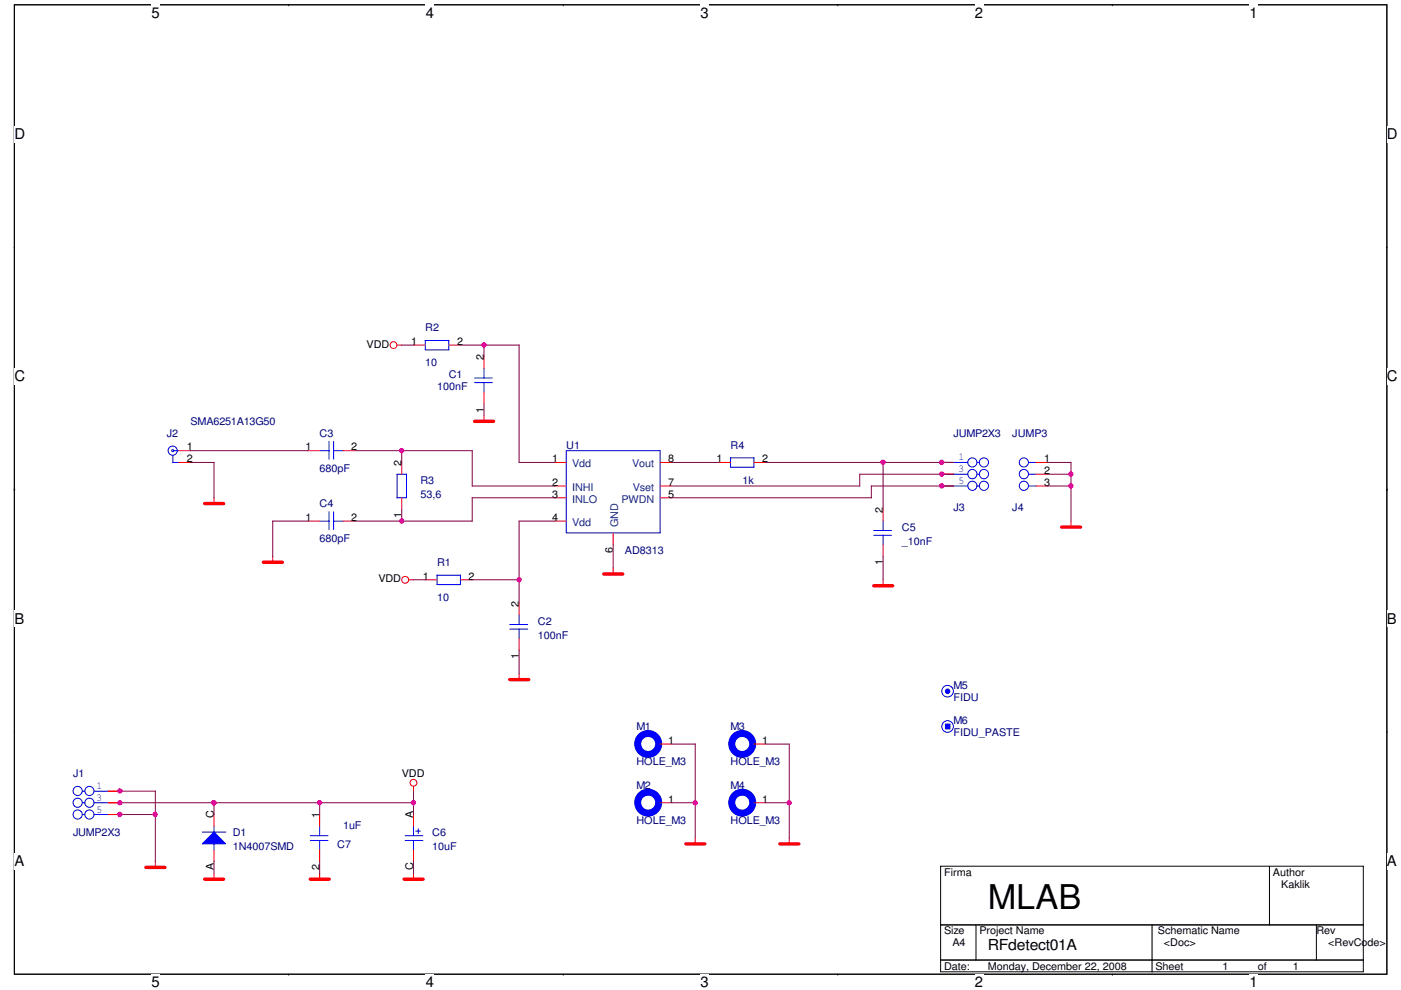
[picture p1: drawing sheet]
<svg xmlns="http://www.w3.org/2000/svg" width="297mm" height="210mm" viewBox="0 0 297 210" stroke-linecap="round" stroke-linejoin="round" font-family="sans-serif">
<path d="M3 1h291v205.6h-291z" fill="none" stroke="#000" stroke-width=".21"/>
<g fill="#fff">
<path d="M32.1 1h1.8v3.5h-1.8z"/>
<path d="M32.1 206.6h1.8v3.3h-1.8z"/>
</g>
<path d="M61.2 1h.1M61.2 206.6h.1" fill="none" stroke="#000" stroke-width=".21"/>
<g fill="#fff">
<path d="M90.3 1h1.7v3.5h-1.7z"/>
<path d="M90.3 206.6h1.7v3.3h-1.7z"/>
</g>
<path d="M119.4 1h.1M119.4 206.6h.1" fill="none" stroke="#000" stroke-width=".21"/>
<g fill="#fff">
<path d="M148.5 1h1.7v3.5h-1.7z"/>
<path d="M148.5 206.6h1.7v3.3h-1.7z"/>
</g>
<path d="M177.6 1h.1M177.6 206.6h.1" fill="none" stroke="#000" stroke-width=".21"/>
<g fill="#fff">
<path d="M206.7 1h1.7v3.5h-1.7z"/>
<path d="M206.7 206.6h1.7v3.3h-1.7z"/>
</g>
<path d="M235.8 1h.1M235.8 206.6h.1" fill="none" stroke="#000" stroke-width=".21"/>
<g fill="#fff">
<path d="M264.9 1h1.8v3.5h-1.8z"/>
<path d="M264.9 206.6h1.8v3.3h-1.8z"/>
<path d="M3 26.7h2.3v3.5h-2.3z"/>
<path d="M294 26.7h2.3v3.5h-2.3z"/>
<path d="M3 78.1h2.3v3.5h-2.3z"/>
<path d="M294 78.1h2.3v3.5h-2.3z"/>
</g>
<path d="M3 52.4h.1M294 52.4h.1" fill="none" stroke="#000" stroke-width=".21"/>
<g fill="#fff">
<path d="M3 129.5h2.1v3.5h-2.1z"/>
<path d="M294 129.5h2.1v3.5h-2.1z"/>
</g>
<path d="M3 103.8h.1M294 103.8h.1" fill="none" stroke="#000" stroke-width=".21"/>
<g fill="#fff">
<path d="M3 180.9h2.1v3.5h-2.1z"/>
<path d="M294 180.9h2.1v3.5h-2.1z"/>
</g>
<path d="M3 155.2h.1M294 155.2h.1M199.4 183.7h89.6v22.4h-89.6zM199.4 196.2h89.6M206.9 196.2v7.5M244.3 196.2v10M269.2 183.7v12.5M279.1 196.2v7.5M199.4 203.6h89.6" fill="none" stroke="#000" stroke-width=".21"/>
<g fill="none" stroke="#f00" stroke-width=".21">
<path d="M84.2 73.2h1M102.6 88.1v1.3M45.4 105.6v1.2M57.8 118v1.3M227.1 110.5v1.3M86.7 123h1M130 120.5v1.3M187.2 123v1.3M110.1 142.9v1.3M87.7 166.8v1M147.4 177.8v1.2M167.3 177.8v1.2"/>
<path d="M32.9 182.7v1.3M45.4 185.2v1.3M67.8 185.2v1.3M87.7 185.2v1.3"/>
<circle cx="83.4" cy="73.2" r=".72"/>
<circle cx="85.9" cy="123" r=".74"/>
<circle cx="87.7" cy="166" r=".72"/>
</g>
<g fill="none" stroke="#f00" stroke-width=".72">
<path d="M100.6 89.4h4M43.4 106.8h4M55.8 119.3h4.1M225.1 111.8h4M128 121.8h4M185.2 124.2h4.1M108.1 144.1h4M145.4 179h4M165.4 179h4M30.9 184h4.1M43.4 186.5h4M65.8 186.5h4"/>
<path d="M85.7 186.5h4"/>
</g>
<circle cx="200.9" cy="146.6" r=".48" fill="#00f"/>
<g fill="none" stroke="#00f" stroke-width=".21">
<path d="M202.2 98.1h3M207.2 98.1h.5M185.2 113.5h3.8M185.2 112.5h3.8M187.2 110.5v2M187.2 113.5v2M202.2 100.6h3M202.2 103.1h3M207.2 100.6h.5M207.2 103.1h.5M42.9 176.5h5M45.4 175.2v1.3"/>
<path d="M159.6 170.3h.2"/>
<circle cx="206.2" cy="98.1" r=".97"/>
<circle cx="208.6" cy="98.1" r=".97"/>
<circle cx="206.2" cy="100.6" r=".98"/>
<circle cx="206.2" cy="103" r=".97"/>
<circle cx="208.6" cy="100.6" r=".98"/>
<circle cx="208.6" cy="103" r=".97"/>
<circle cx="200.9" cy="146.6" r=".48"/>
<circle cx="200.9" cy="146.6" r="1.23"/>
</g>
<circle cx="157.4" cy="170.2" r="2.23" fill="none" stroke="#00f" stroke-width="1.5"/>
<path d="M199.7 98.1h2.5M187.2 108v2.5M187.2 115.5v2.5M199.7 100.6h2.5M199.7 103.1h2.5M159.8 170.3h2.5" fill="none" stroke="#f00" stroke-width=".21"/>
<path d="M42.9 179l2.5-2.5 2.4 2.5z" fill="#00f"/>
<g fill="none" stroke="#00f" stroke-width=".21">
<path d="M90.1 72.2h5.1M90.2 72.2v2h5M95.2 72.2v2M36.5 95.4h.3v.3h-.3zM36.7 96.6v1.5h1.2M36.9 95.6h1M67.8 95.6h2M69.8 93.6v3.8M70.7 93.6v3.8M70.7 95.6h2.1M120.1 95.6h19.9v17.4h-19.9zM154.9 97.1h4.9"/>
<path d="M154.9 97.1v2h5M159.8 97.1v2M218.1 98.1h1.6M67.8 110.5h2M69.8 108.5v3.8M70.7 110.5h2.1M70.7 108.5v3.8M86.2 100.6h-2v5M86.2 100.5v5.1h-2M218.1 100.6h1.6M218.1 103.1h1.6M92.6 122h5"/>
<path d="M92.7 122v2h5l-.1-2M108.1 133.4h3.8M108.1 132.5h3.8M110.1 130.4v2.1M110.1 133.4v2M139.7 157.8h.3M159.6 157.8h.2M17.4 167.8h.6M17.4 170.3h.6M17.4 172.8h.6M19.9 167.8h3M19.9 170.3h3"/>
<path d="M19.9 172.8h3M42.9 179l2.5-2.5 2.4 2.5zM45.4 178.9v1.4M85.9 177.2h3.8M85.9 178.3h3.8M87.7 175.3v2M87.7 178.3v2M88.1 176.3h1.1M88.7 175.8v1M139.7 170.3h.3"/>
<circle cx="36.6" cy="95.6" r=".97"/>
<circle cx="217.1" cy="98.1" r=".97"/>
<circle cx="217.1" cy="100.6" r=".98"/>
<circle cx="217.1" cy="103" r=".97"/>
<circle cx="200.9" cy="154.1" r="1.23"/>
<circle cx="16.5" cy="167.8" r=".97"/>
<circle cx="16.5" cy="172.8" r=".97"/>
<circle cx="16.5" cy="170.3" r=".97"/>
<circle cx="19" cy="167.8" r=".97"/>
<circle cx="19" cy="172.8" r=".97"/>
<circle cx="19" cy="170.3" r=".97"/>
</g>
<g fill="none" stroke="#f00" stroke-width=".21">
<path d="M87.7 73.2h2.5M95.2 73.2h2.4M37.9 98.1h2.5M37.9 95.6h2.5M65.3 95.6h2.5M72.7 95.6h2.5M85.2 98.1v2.5M117.6 98.1h2.5M140 98.1h2.4M152.4 98.1h2.5M159.8 98.1h2.5M219.6 98.1h2.5"/>
<path d="M65.3 110.5h2.5M72.7 110.5h2.5M85.2 105.6v2.4M117.6 110.5h2.5M117.6 103.1h2.5M117.6 105.6h2.5M130 113v2.5M140 103.1h2.4M140 105.6h2.4M219.6 100.6h2.5M219.6 103.1h2.5M90.2 123h2.5"/>
<path d="M97.6 123h2.5M110.1 128v2.5M110.1 135.4v2.5M140 157.8h2.4M159.8 157.8h2.5M22.9 167.8h2.5M22.9 170.3h2.5M22.9 172.8h2.5M45.4 172.8v2.5M87.7 172.8v2.5M140 170.3h2.4M45.4 180.3v2.4"/>
<path d="M87.7 180.3v2.4"/>
</g>
<g fill="none" stroke="#00f" stroke-width="1.5">
<circle cx="137.4" cy="157.8" r="2.23"/>
<circle cx="157.4" cy="157.8" r="2.23"/>
<circle cx="137.4" cy="170.2" r="2.23"/>
</g>
<path d="M200.4 153.6h1v1h-1z" fill-rule="evenodd" fill="#00f"/>
<path d="M102.6 78.1v2.1M100.6 81.2h3.8M100.6 80.2h3.8M102.6 81.1v2M200.4 153.6h1v1h-1zM65.8 177.2h3.7M65.8 178.3h3.7M67.8 175.3v2M67.8 178.3v2" fill="none" stroke="#00f" stroke-width=".21"/>
<path d="M102.6 75.7v2.5M102.6 83.1v2.5M67.8 172.8v2.5M67.8 180.3v2.4" fill="none" stroke="#f00" stroke-width=".21"/>
<g fill="none" stroke="#800040" stroke-width=".21">
<path d="M85.1 73.2h2.6M97.6 73.2h12.5M102.6 73.2v2.5M110.1 73.2l-.1 24.9h7.6M40.4 98.1h5M40.4 95.6h24.9M45.4 98.1v7.5M75.2 95.6h25M85.2 95.6v2.5M100.1 95.6v7.5M102.6 85.6v2.5M142.4 98.1h10"/>
<path d="M162.3 98.1h39.9M187.2 98v10M222 98.1h5.1M227.1 98v12.5M57.8 110.5h7.5M57.8 110.5v7.6M75.2 110.5h24.9M85.2 108v2.6M100.1 105.6h17.5M100.1 105.6v5M100.1 103.1h17.5M117.6 110.5h-7.6l.1 17.5"/>
<path d="M130 115.5v5M142.4 105.6h42.3M142.4 103.1h39.9M182.3 100.5v2.6M182.3 100.6h19.9M187.2 118v5M202.2 103.1h-17.5v2.5M222.1 103.1h5M222.1 100.6h5M87.6 123h2.6M100.1 123h10M110.1 137.9v5"/>
<path d="M142.4 157.8h5v20M162.3 157.8h5.1M167.3 157.8v20M25.4 167.8h7.5M25.4 172.8h7.6M25.4 170.3h62.3M32.9 167.8v14.9M45.4 170.3v2.5M67.8 170.3v2.5M87.7 167.8v5M142.4 170.3h5M162.3 170.3h5"/>
<path d="M45.4 182.7v2.5M67.8 182.7v2.6M87.7 182.7v2.6"/>
</g>
<circle cx="85.2" cy="95.6" r=".47" fill="#f0f"/>
<circle cx="85.2" cy="95.6" r=".47" fill="none" stroke="#f0f" stroke-width=".21"/>
<circle cx="85.2" cy="110.5" r=".48" fill="#f0f"/>
<circle cx="85.2" cy="110.5" r=".48" fill="none" stroke="#f0f" stroke-width=".21"/>
<circle cx="32.9" cy="172.7" r=".48" fill="#f0f"/>
<circle cx="32.9" cy="172.7" r=".48" fill="none" stroke="#f0f" stroke-width=".21"/>
<circle cx="25.4" cy="167.8" r=".48" fill="#f0f"/>
<circle cx="25.4" cy="167.8" r=".48" fill="none" stroke="#f0f" stroke-width=".21"/>
<circle cx="25.4" cy="172.7" r=".49" fill="#f0f"/>
<circle cx="25.4" cy="172.7" r=".49" fill="none" stroke="#f0f" stroke-width=".21"/>
<circle cx="110" cy="123" r=".48" fill="#f0f"/>
<circle cx="110" cy="123" r=".48" fill="none" stroke="#f0f" stroke-width=".21"/>
<circle cx="102.6" cy="73.2" r=".49" fill="#f0f"/>
<circle cx="102.6" cy="73.2" r=".49" fill="none" stroke="#f0f" stroke-width=".21"/>
<circle cx="25.4" cy="170.3" r=".48" fill="#f0f"/>
<circle cx="25.4" cy="170.3" r=".48" fill="none" stroke="#f0f" stroke-width=".21"/>
<circle cx="45.3" cy="170.3" r=".47" fill="#f0f"/>
<circle cx="45.3" cy="170.3" r=".47" fill="none" stroke="#f0f" stroke-width=".21"/>
<circle cx="199.7" cy="100.6" r=".49" fill="#f0f"/>
<circle cx="199.7" cy="100.6" r=".49" fill="none" stroke="#f0f" stroke-width=".21"/>
<circle cx="199.7" cy="98.1" r=".49" fill="#f0f"/>
<circle cx="199.7" cy="98.1" r=".49" fill="none" stroke="#f0f" stroke-width=".21"/>
<circle cx="187.2" cy="98.1" r=".49" fill="#f0f"/>
<circle cx="187.2" cy="98.1" r=".49" fill="none" stroke="#f0f" stroke-width=".21"/>
<circle cx="45.3" cy="170.3" r=".47" fill="#f0f"/>
<circle cx="45.3" cy="170.3" r=".47" fill="none" stroke="#f0f" stroke-width=".21"/>
<circle cx="67.8" cy="170.3" r=".48" fill="#f0f"/>
<circle cx="67.8" cy="170.3" r=".48" fill="none" stroke="#f0f" stroke-width=".21"/>
<circle cx="167.3" cy="170.3" r=".48" fill="#f0f"/>
<circle cx="167.3" cy="170.3" r=".48" fill="none" stroke="#f0f" stroke-width=".21"/>
<circle cx="147.4" cy="170.3" r=".47" fill="#f0f"/>
<circle cx="147.4" cy="170.3" r=".47" fill="none" stroke="#f0f" stroke-width=".21"/>
<circle cx="227" cy="103.1" r=".49" fill="#f0f"/>
<circle cx="227" cy="103.1" r=".49" fill="none" stroke="#f0f" stroke-width=".21"/>
<circle cx="227" cy="100.6" r=".49" fill="#f0f"/>
<circle cx="227" cy="100.6" r=".49" fill="none" stroke="#f0f" stroke-width=".21"/>
<circle cx="199.7" cy="103.1" r=".49" fill="#f0f"/>
<circle cx="199.7" cy="103.1" r=".49" fill="none" stroke="#f0f" stroke-width=".21"/>
<circle cx="87.7" cy="170.3" r=".48" fill="#f0f"/>
<circle cx="87.7" cy="170.3" r=".48" fill="none" stroke="#f0f" stroke-width=".21"/>
<text font-size="7.2" x="209.4" y="192.7">MLAB</text>
<text font-size="3.2" x="209.4" y="201.5">RFdetect01A</text>
<g font-size="3.1">
<text x="32.1" y="3.8">5</text>
<text x="90.3" y="3.8">4</text>
<text x="148.5" y="3.8">3</text>
<text x="206.7" y="3.8">2</text>
<text x="264.9" y="3.8">1</text>
<text x="3" y="29.5">D</text>
<text x="294" y="29.5">D</text>
<text x="3" y="80.9">C</text>
<text x="294" y="80.9">C</text>
<text x="3" y="132.3">B</text>
<text x="294" y="132.3">B</text>
<text x="3" y="183.7">A</text>
<text x="294" y="183.7">A</text>
<text x="32.1" y="209.4">5</text>
<text x="90.3" y="209.4">4</text>
<text x="148.5" y="209.4">3</text>
<text x="206.7" y="209.4">2</text>
<text x="264.9" y="209.4">1</text>
</g>
<g font-size="2.2" fill="#000080">
<text x="90.2" y="70.3">R2</text>
<text x="90.2" y="77.7">10</text>
<text x="92.7" y="82.7">100nF</text>
<text x="95.2" y="80.2">C1</text>
<text x="35.4" y="92.7">J2</text>
<text x="40.4" y="90.2">SMA6251A13G50</text>
<text x="67.8" y="92.7">C3</text>
<text x="120.1" y="95.2">U1</text>
<text x="154.9" y="95.2">R4</text>
<text x="202.2" y="92.7">JUMP2X3</text>
<text x="214.6" y="92.7">JUMP3</text>
<text x="67.8" y="100.1">680pF</text>
<text x="67.8" y="107.6">C4</text>
<text x="89.2" y="102.6">R3</text>
<text x="89.2" y="105.6">53,6</text>
<text x="157.4" y="102.6">1k</text>
<text x="191.2" y="112.6">C5</text>
<text x="202.2" y="108.3">J3</text>
<text x="214.6" y="108.3">J4</text>
<text x="67.8" y="115.1">680pF</text>
<text x="132.5" y="117.6">AD8313</text>
<text x="191.2" y="115.6">_10nF</text>
<text x="92.7" y="120.1">R1</text>
<text x="92.7" y="127.5">10</text>
<text x="114" y="132.5">C2</text>
<text x="114" y="135.5">100nF</text>
<text x="202.2" y="146.2">M5</text>
<text x="202.2" y="148.7">FIDU</text>
<text x="135" y="154.9">M1</text>
<text x="154.9" y="154.9">M3</text>
<text x="202.2" y="153.6">M6</text>
<text x="202.2" y="156.1">FIDU_PASTE</text>
<text x="15.5" y="164.8">J1</text>
<text x="135" y="167.3">M2</text>
<text x="135" y="162.3">HOLE_M3</text>
<text x="154.9" y="167.3">M4</text>
<text x="154.9" y="162.3">HOLE_M3</text>
<text x="15.5" y="177.3">JUMP2X3</text>
<text x="49.4" y="177.3">D1</text>
<text x="71.5" y="179.8">C7</text>
<text x="72.7" y="175.8">1uF</text>
<text x="91.6" y="177.3">C6</text>
<text x="135" y="174.8">HOLE_M3</text>
<text x="154.9" y="174.8">HOLE_M3</text>
<text x="49.4" y="180.3">1N4007SMD</text>
<text x="91.6" y="180.3">10uF</text>
</g>
<g font-size="2.2">
<text x="77.7" y="73.7">VDD</text>
<text x="87.2" y="73.2">1</text>
<text x="96.9" y="73.2">2</text>
<text x="102.6" y="76.5" transform="rotate(-90 102.6 76.5)">2</text>
<text x="102.6" y="87.5" transform="rotate(-90 102.6 87.5)">1</text>
<text x="39.6" y="95.5">1</text>
<text x="64.8" y="95.5">1</text>
<text x="74.5" y="95.5">2</text>
<text x="39.6" y="98">2</text>
<text x="85.1" y="98.8" transform="rotate(-90 85.1 98.8)">2</text>
<text x="117" y="98">1</text>
<text x="141.7" y="98">8</text>
<text x="151.9" y="98">1</text>
<text x="161.6" y="98">2</text>
<text x="221.4" y="98">1</text>
<text x="221.4" y="100.5">2</text>
<text x="117" y="103">2</text>
<text x="117" y="105.5">3</text>
<text x="141.7" y="105.5">5</text>
<text x="141.7" y="103">7</text>
<text x="221.4" y="103">3</text>
<text x="64.8" y="110.5">1</text>
<text x="74.5" y="110.5">2</text>
<text x="85.1" y="109.9" transform="rotate(-90 85.1 109.9)">1</text>
<text x="117" y="110.5">4</text>
<text x="187.2" y="108.8" transform="rotate(-90 187.2 108.8)">2</text>
<text x="130" y="117.4" transform="rotate(-90 130 117.4)">6</text>
<text x="187.2" y="119.9" transform="rotate(-90 187.2 119.9)">1</text>
<text x="80.2" y="123.5">VDD</text>
<text x="89.7" y="122.9">1</text>
<text x="99.4" y="122.9">2</text>
<text x="110" y="128.7" transform="rotate(-90 110 128.7)">2</text>
<text x="110" y="139.8" transform="rotate(-90 110 139.8)">1</text>
<text x="141.7" y="157.8">1</text>
<text x="161.6" y="157.8">1</text>
<text x="85.2" y="164.8">VDD</text>
<text x="45.3" y="173.5" transform="rotate(-90 45.3 173.5)">C</text>
<text x="67.7" y="173.5" transform="rotate(-90 67.7 173.5)">1</text>
<text x="87.6" y="173.5" transform="rotate(-90 87.6 173.5)">A</text>
<text x="141.7" y="170.2">1</text>
<text x="161.6" y="170.2">1</text>
<text x="45.3" y="184.6" transform="rotate(-90 45.3 184.6)">A</text>
<text x="67.7" y="184.6" transform="rotate(-90 67.7 184.6)">2</text>
<text x="87.6" y="184.6" transform="rotate(-90 87.6 184.6)">C</text>
<text x="200.2" y="185.8">Firma</text>
<text x="269.9" y="185.8">Author</text>
<text x="271.6" y="188.3">Kaklik</text>
<text x="200.2" y="198.2">Size</text>
<text x="201.9" y="200.7">A4</text>
<text x="207.6" y="198.2">Project Name</text>
<text x="245.5" y="198.2">Schematic Name</text>
<text x="246.8" y="200.7">&lt;Doc&gt;</text>
<text x="279.1" y="198.2">Rev</text>
<text x="281.6" y="200.7">&lt;RevCode&gt;</text>
<text x="200.2" y="205.7">Date:</text>
<text x="209.4" y="205.7">Monday, December 22, 2008</text>
<text x="245" y="205.7">Sheet</text>
<text x="259.2" y="205.7">1</text>
<text x="266.7" y="205.7">of</text>
<text x="274.1" y="205.7">1</text>
</g>
<g font-size="2.2" fill="#004080">
<text x="121.3" y="99.1">Vdd</text>
<text x="134" y="99.1">Vout</text>
<text x="121.3" y="104.1">INHI</text>
<text x="121.3" y="106.6">INLO</text>
<text x="131.7" y="106.6">PWDN</text>
<text x="134.2" y="104.1">Vset</text>
<text x="121.3" y="111.5">Vdd</text>
<text x="131.1" y="111.8" transform="rotate(-90 131.1 111.8)">GND</text>
</g>
<g font-size="2.2" fill="#00f">
<text x="203.2" y="97.7">1</text>
<text x="203.2" y="100.2">3</text>
<text x="203.2" y="102.7">5</text>
<text x="20.5" y="167.4">1</text>
<text x="20.5" y="169.8">3</text>
<text x="20.5" y="172.3">5</text>
</g>
</svg>
